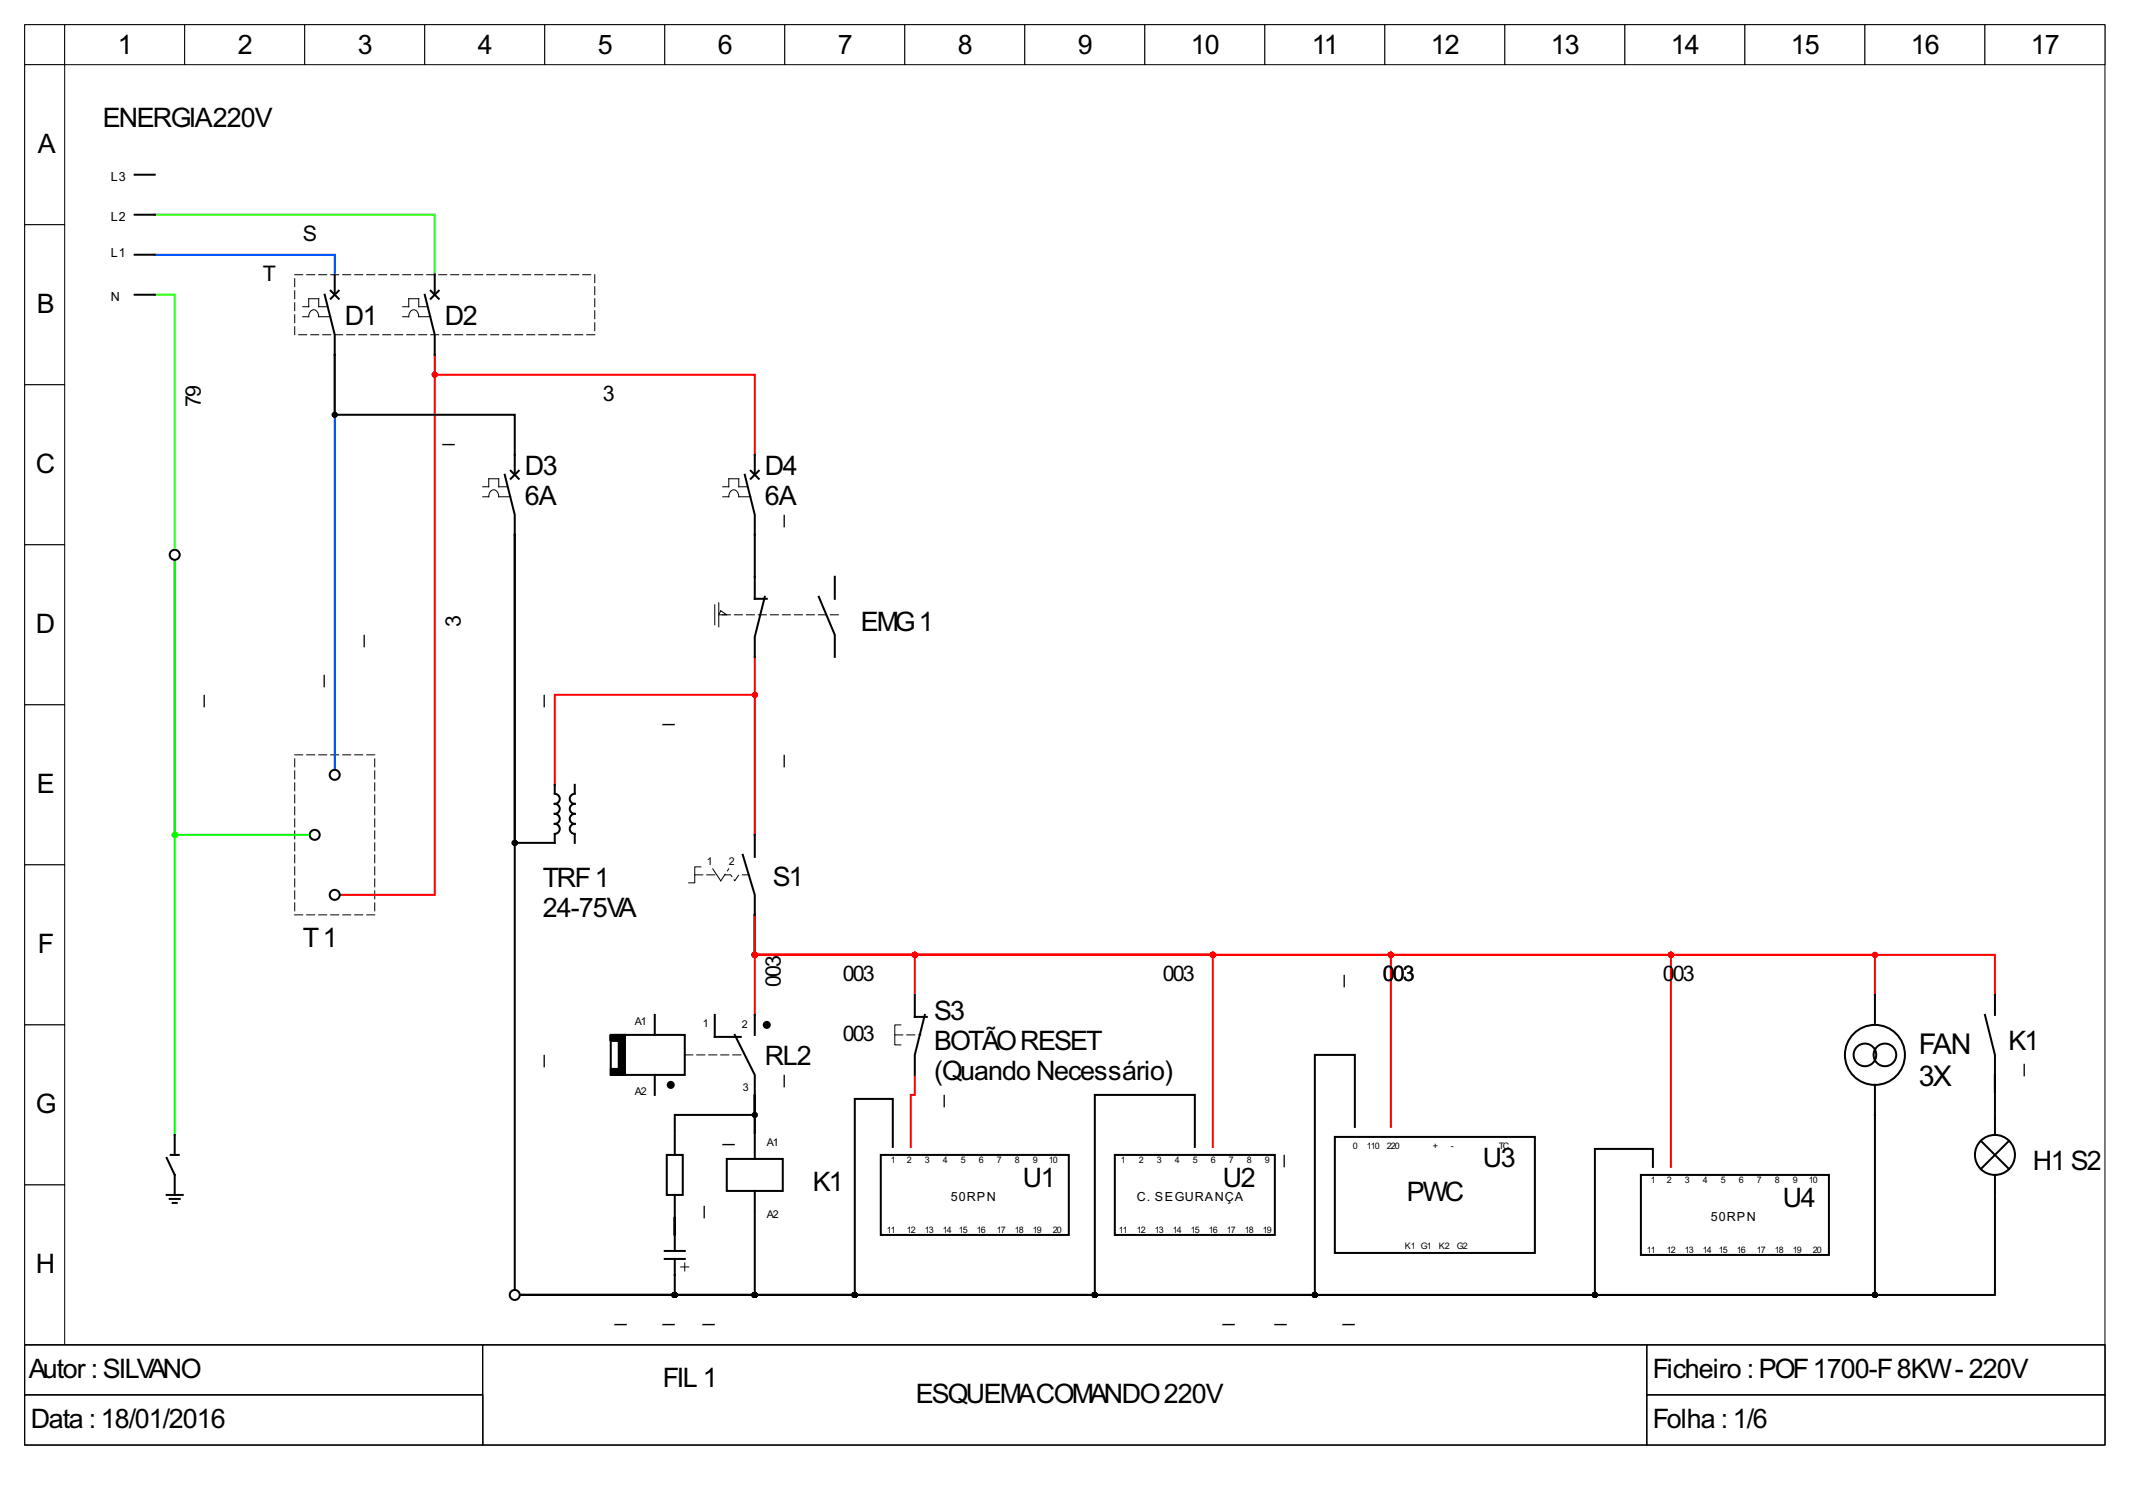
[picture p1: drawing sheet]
<svg xmlns="http://www.w3.org/2000/svg" width="297mm" height="210mm" viewBox="0 0 297 210" stroke-linecap="round" stroke-linejoin="round" font-family="sans-serif">
<path d="M3.4 3.4h290v184.1h-290z" fill="none" stroke="#000" stroke-width=".14"/>
<g fill="#fff" stroke="#000" stroke-width=".14">
<path d="M3.4 3.4h5.6v5.6h-5.6z"/>
<path d="M9 3.4h16.7v5.6h-16.7z"/>
<path d="M25.7 3.4h16.8v5.6h-16.8z"/>
<path d="M42.5 3.4h16.7v5.6h-16.7z"/>
<path d="M59.2 3.4h16.7v5.6h-16.7z"/>
<path d="M75.9 3.4h16.8v5.6h-16.8z"/>
<path d="M92.7 3.4h16.7v5.6h-16.7z"/>
<path d="M109.4 3.4h16.7v5.6h-16.7z"/>
<path d="M126.1 3.4h16.7v5.6h-16.7z"/>
<path d="M142.8 3.4h16.8v5.6h-16.8z"/>
<path d="M159.6 3.4h16.7v5.6h-16.7z"/>
<path d="M176.3 3.4h16.7v5.6h-16.7z"/>
<path d="M193 3.4h16.8v5.6h-16.8z"/>
<path d="M209.8 3.4h16.7v5.6h-16.7z"/>
<path d="M226.5 3.4h16.7v5.6h-16.7z"/>
<path d="M243.2 3.4h16.8v5.6h-16.8z"/>
<path d="M260 3.4h16.7v5.6h-16.7z"/>
<path d="M276.7 3.4h16.7v5.6h-16.7z"/>
<path d="M3.4 9h5.6v22.3h-5.6z"/>
<path d="M3.4 31.3h5.6v22.3h-5.6z"/>
<path d="M3.4 53.6h5.6v22.3h-5.6z"/>
<path d="M3.4 75.9h5.6v22.3h-5.6z"/>
<path d="M3.4 98.2h5.6v22.3h-5.6z"/>
<path d="M3.4 120.5h5.6v22.3h-5.6z"/>
<path d="M3.4 142.8h5.6v22.4h-5.6z"/>
<path d="M3.4 165.2h5.6v22.3h-5.6z"/>
<path d="M3.4 187.5h290v13.9h-290z"/>
<path d="M3.4 187.5h63.9v6.9h-63.9z"/>
</g>
<path d="M3.4 187.5h63.9v6.9h-63.9z" fill="none" stroke="#000" stroke-width=".14"/>
<path d="M67.3 187.5h162.3v13.9h-162.3z" fill="#fff" stroke="#000" stroke-width=".14"/>
<path d="M67.3 187.5h162.3v13.9h-162.3z" fill="none" stroke="#000" stroke-width=".14"/>
<path d="M229.6 187.5h63.8v6.9h-63.8z" fill="#fff" stroke="#000" stroke-width=".14"/>
<path d="M229.6 187.5h63.8v6.9h-63.8z" fill="none" stroke="#000" stroke-width=".14"/>
<path d="M3.4 194.4h63.9v7h-63.9z" fill="#fff" stroke="#000" stroke-width=".14"/>
<path d="M3.4 194.4h63.9v7h-63.9z" fill="none" stroke="#000" stroke-width=".14"/>
<path d="M229.6 194.4h63.8v7h-63.8z" fill="#fff" stroke="#000" stroke-width=".14"/>
<g fill="none" stroke="#000" stroke-width=".14">
<path d="M42.2 44.1h.8a.78 .78 0 0 1 1-.9l.4 .6v.3h1.7M42.2 42.8h.8v-1.2h1.4v1.2h1.1M56.1 44.1h.9a.78 .78 0 0 1 .9-.9l.4 .6 .1 .3h1.6M56.1 42.8h.9v-1.2h1.4v1.2h1.1M67.3 69.2h.8a.78 .78 0 0 1 1-.9l.4 .6v.3h1.7M67.3 67.8h.8v-1.1h1.4v1.1h1.1M100.7 69.2h.9a.78 .78 0 0 1 1-.9l.3 .6 .1 .3h1.6M100.7 67.8h.9v-1.1h1.4v1.1h1.1M99.6 84.3v2.8M100.2 85.7l.3-.6 .8 .6M100.2 84v3.4M100.3 85.7h.9"/>
<path d="M97.7 120.8h-.9v2.3h-.8M99.4 121.1l1.1 1.7M125.6 142.8h-.9v2.8h.9M94.9 176.6h1.1M95.4 176v1.1M229.6 194.4h63.8v7h-63.8z"/>
</g>
<path d="M41.1 38.3h41.8v8.4h-41.8zM100.7 85.7h16.5M41.1 105.2h11.1v22.3h-11.1zM96.8 121.9h2.8M100.5 122.8l1.1-1.7M101 121.9h.9l.5 .9 .6-.9h1.4M95.4 147h8.4M124.7 144.2h3.6" fill="none" stroke="#000" stroke-width=".14" stroke-dasharray="1.1 .6"/>
<path d="M105.2 63.4v-11.2h-44.6v-2.8v75.3h-13.1M105.2 91.5v24.9v-19.6h-27.9v12.6M105.2 127.5v14M105.2 127.5v5.6h22.3v5.3M105.2 127.5v5.6h88.7v24M105.2 127.5v5.6h63.9v26.8M105.2 127.5v5.6h156.1v5.6M105.2 127.5v5.6h127.7v29.5M105.2 127.5v5.6h172.9v5.6M127.5 150.1v2.5h-.5v7.3" fill="none" stroke="#f00" stroke-width=".28"/>
<g fill="none" stroke="#000" stroke-width=".28">
<path d="M18.8 35.5h2.8M18.8 29.9h2.8M18.8 24.4h2.8M46.7 38.3v2.8M60.6 38.3v2.8M18.8 41.1h2.8M45.3 41.1l1.4 5.6v11.1h25v8.4M46.1 40.5l1.1 1.1M47.2 40.5l-1.1 1.1M59.2 41.1l1.4 5.6v2.7M60 40.5l1.2 1.1M61.2 40.5l-1.2 1.1"/>
<path d="M70.4 66.2l1.3 5.5v2.8M71.2 65.6l1.1 1.1M71.7 74.5v43h5.6v-1.1M71.7 74.5v105.2M72.3 65.6l-1.1 1.1M103.8 66.2l1.4 5.5v11.8h1.7M104.6 65.6l1.2 1.1M105.2 63.4v2.8M105.8 65.6l-1.2 1.1M106.6 83.2l-1.4 5.6v2.7M114.1 83.2l2.3 5.3v3M116.4 80.4v3.1"/>
<path d="M77.3 110.6a.7 .7 0 0 1 .7 .7 .7 .7 0 0 1-.7 .7 .7 .7 0 0 1 .7 .7 .7 .7 0 0 1-.7 .7 .7 .7 0 0 1 .7 .7 .7 .7 0 0 1-.7 .7 .7 .7 0 0 1 .7 .7 .7 .7 0 0 1-.7 .7M77.3 109.4v1.1M80.1 110.6a.7 .7 0 0 0-.7 .7 .7 .7 0 0 0 .7 .7 .7 .7 0 0 0-.7 .7 .7 .7 0 0 0 .7 .7 .7 .7 0 0 0-.7 .7 .7 .7 0 0 0 .7 .7 .7 .7 0 0 0-.7 .7 .7 .7 0 0 0 .7 .7M80.1 109.4v1.1M80.1 116.4v1.1M103.5 119.1l1.7 5.6v2.8M105.2 116.4v3M127.5 138.7v3h1.7M261.3 138.7v3.9M278.1 138.7v2.8M24.4 158.2v2.8M85.1 144.2h2v5.6h-2z"/>
<path d="M87.1 144.2h8.3v5.6h-8.3zM91.3 141.5v2.7M91.3 149.8v2.8M94.1 158.2v2.8M99.6 141.5v3h3.7M102.4 144.2l2.8 5.6v8.1v-2.5h-11.1v2.5M105.2 141.5v2.7M105.2 158.2v3.3M124.4 159.9v-6.7h-5.3v27.3h-46.5M128.9 141.5l-1.4 5.5v2.8M166.5 159.9v-7.3h-13.9v27.9h-80M186.1 158.5h27.8v16.1h-27.8z"/>
<path d="M188.9 157.1v-10.1h-5.6v33.5h-110.7M261.3 151.2v29.3h-188.7M276.1 159l3.9 3.9M276.7 141.5l1.4 5.5v8.1M278.1 155.4v2.8M280 159l-3.9 3.9M23.2 166.5h2.3M23.2 161.4l1.2 2.4v2.7M23.7 167.1h1.3M23.8 161h1.1M24.1 167.7h.5M92.7 174.4h2.7"/>
<path d="M92.7 175.5h2.7M92.9 161h2.3v5.5h-2.3zM94.1 169.6v4.8M94.1 175.5v5h-21.5M94.1 166.5v2.8M101.3 161.5h7.8v4.5h-7.8zM105.2 169.6v10.9h-32.6M105.2 166v3.3M122.8 161h26.2v11.1h-26.2zM155.4 161h22.3v11.1h-22.3zM228.7 163.8h26.2v11.1h-26.2zM230.4 162.6v-2.5h-8.1v20.4h-149.7"/>
<path d="M278.1 166.8v13.7h-205.5M278.1 163.8v2.7"/>
<circle cx="24.4" cy="77.3" r=".7"/>
<circle cx="43.9" cy="116.4" r=".7"/>
<circle cx="46.7" cy="108" r=".7"/>
<circle cx="46.7" cy="124.7" r=".7"/>
<circle cx="260" cy="147" r="1.58"/>
<circle cx="261.3" cy="147" r="4.2"/>
<circle cx="262.7" cy="147" r="1.58"/>
<circle cx="278.1" cy="161" r="2.79"/>
<circle cx="71.7" cy="180.5" r=".7"/>
</g>
<g fill="#000" stroke="#000" stroke-width=".28">
<path d="M85.1 144.2h2v5.6h-2v-.8h1.1v-3.9h-1.1z" fill-rule="evenodd"/>
<circle cx="46.7" cy="57.8" r=".28"/>
<circle cx="71.7" cy="117.5" r=".28"/>
<circle cx="93.5" cy="151.2" r=".42"/>
<circle cx="105.2" cy="155.4" r=".28"/>
<circle cx="106.9" cy="142.8" r=".42"/>
<circle cx="94.1" cy="180.5" r=".28"/>
<circle cx="105.2" cy="180.5" r=".28"/>
<circle cx="119.1" cy="180.5" r=".28"/>
<circle cx="152.6" cy="180.5" r=".28"/>
<circle cx="183.3" cy="180.5" r=".28"/>
<circle cx="222.3" cy="180.5" r=".28"/>
<circle cx="261.3" cy="180.5" r=".28"/>
</g>
<g fill="#f00" stroke="#f00" stroke-width=".28">
<circle cx="105.2" cy="133.1" r=".28"/>
<circle cx="127.5" cy="133.1" r=".28"/>
<circle cx="193.9" cy="133.1" r=".28"/>
<circle cx="169.1" cy="133.1" r=".28"/>
<circle cx="60.6" cy="52.2" r=".28"/>
<circle cx="105.2" cy="96.8" r=".28"/>
<circle cx="261.3" cy="133.1" r=".28"/>
<circle cx="232.9" cy="133.1" r=".28"/>
</g>
<path d="M21.6 35.5h25.1v2.8M46.7 49.4v57.8" fill="none" stroke="#05f" stroke-width=".28"/>
<path d="M43 116.4h-18.6v-38.2v80" fill="none" stroke="#0f0" stroke-width=".28"/>
<circle cx="24.4" cy="116.4" r=".28" fill="#0f0" stroke="#0f0" stroke-width=".28"/>
<path d="M21.6 29.9h39v8.4" fill="none" stroke="#5a0" stroke-width=".28"/>
<path d="M21.6 41.1h2.8v35.4" fill="none" stroke="#5f0" stroke-width=".28"/>
<g font-size="4.5">
<text x="267.5" y="146.9">FAN</text>
<text x="267.5" y="151.4">3X</text>
</g>
<g font-size="4.2">
<text x="16.4" y="7.6">1</text>
<text x="33.1" y="7.6">2</text>
<text x="49.9" y="7.6">3</text>
<text x="66.6" y="7.6">4</text>
<text x="83.3" y="7.6">5</text>
<text x="100" y="7.6">6</text>
<text x="116.8" y="7.6">7</text>
<text x="133.5" y="7.6">8</text>
<text x="150.2" y="7.6">9</text>
<text x="166" y="7.6">10</text>
<text x="182.9" y="7.6">11</text>
<text x="199.4" y="7.6">12</text>
<text x="216.2" y="7.6">13</text>
<text x="232.9" y="7.6">14</text>
<text x="249.6" y="7.6">15</text>
<text x="266.4" y="7.6">16</text>
<text x="283.1" y="7.6">17</text>
<text x="14.3" y="17.7">ENERGIA220V</text>
<text x="5.3" y="21.4">A</text>
<text x="5.1" y="43.7">B</text>
<text x="48.1" y="45.3">D1</text>
<text x="62" y="45.3">D2</text>
<text x="5" y="66">C</text>
<text x="73.1" y="66.2">D3</text>
<text x="73.1" y="70.4">6A</text>
<text x="106.6" y="66.2">D4</text>
<text x="106.6" y="70.4">6A</text>
<text x="5" y="88.3">D</text>
<text x="120" y="87.9">EMG1</text>
<text x="5.1" y="110.6">E</text>
<text x="75.7" y="123.6">TRF1</text>
<text x="107.7" y="123.5">S1</text>
<text x="42.2" y="132">T1</text>
<text x="75.7" y="127.8">24-75VA</text>
<text x="5.3" y="132.9">F</text>
<text x="130.2" y="142.2">S3</text>
<text x="106.6" y="148.4">RL2</text>
<text x="130.2" y="146.3">BOTÃORESET</text>
<text x="280" y="146.3">K1</text>
<text x="5" y="155.2">G</text>
<text x="130.2" y="150.5">(Quando Necessário)</text>
<text x="113.3" y="165.9">K1</text>
<text x="142.6" y="165.4">U1</text>
<text x="170.5" y="165.4">U2</text>
<text x="196.1" y="167.4">PWC</text>
<text x="206.7" y="162.6">U3</text>
<text x="283.4" y="163.1">H1 S2</text>
<text x="248.5" y="168.2">U4</text>
<text x="5" y="177.5">H</text>
<text x="4" y="192.1">Autor:SILVANO</text>
<text x="92.4" y="193.3">FIL 1</text>
<text x="127.7" y="195.6">ESQUEMACOMANDO220V</text>
<text x="230.4" y="192.1">Ficheiro :POF1700-F8KW- 220V</text>
<text x="4.3" y="199.1">Data :18/01/2016</text>
<text x="230.4" y="199.1">Folha :1/6</text>
</g>
<g font-size="3.3">
<text x="42.2" y="33.6">S</text>
<text x="36.6" y="39.1">T</text>
<text x="28" y="56.7" transform="rotate(-90 28 56.7)">79</text>
<text x="84" y="55.9">3</text>
<text x="61.7" y="61.4">_</text>
<text x="108.8" y="73.4" transform="rotate(-90 108.8 73.4)">_</text>
<text x="64.2" y="87.4" transform="rotate(-90 64.2 87.4)">3</text>
<text x="44.7" y="95.7" transform="rotate(-90 44.7 95.7)">_</text>
<text x="50.3" y="90.2" transform="rotate(-90 50.3 90.2)">_</text>
<text x="28" y="98.5" transform="rotate(-90 28 98.5)">_</text>
<text x="75.4" y="98.5" transform="rotate(-90 75.4 98.5)">_</text>
<text x="92.4" y="100.5">_</text>
<text x="108.8" y="106.9" transform="rotate(-90 108.8 106.9)">_</text>
<text x="108.8" y="137.6" transform="rotate(-90 108.8 137.6)">003</text>
<text x="117.5" y="136.7">003</text>
<text x="162.1" y="136.7">003</text>
<text x="186.9" y="137.6" transform="rotate(-90 186.9 137.6)">_</text>
<text x="192.8" y="136.7">0</text>
<text x="194.2" y="136.7">03</text>
<text x="231.8" y="136.7">0</text>
<text x="233.2" y="136.7">03</text>
<text x="75.4" y="148.7" transform="rotate(-90 75.4 148.7)">_</text>
<text x="117.5" y="145.1">003</text>
<text x="281.7" y="150" transform="rotate(-90 281.7 150)">_</text>
<text x="108.8" y="151.5" transform="rotate(-90 108.8 151.5)">_</text>
<text x="131.1" y="154.3" transform="rotate(-90 131.1 154.3)">_</text>
<text x="100.7" y="159">_</text>
<text x="178.5" y="162.6" transform="rotate(-90 178.5 162.6)">_</text>
<text x="97.7" y="169.8" transform="rotate(-90 97.7 169.8)">_</text>
<text x="85.7" y="184.1">_</text>
<text x="92.4" y="184.1">_</text>
<text x="98" y="184.1">_</text>
<text x="170.5" y="184.1">_</text>
<text x="177.7" y="184.1">_</text>
<text x="187.2" y="184.1">_</text>
</g>
<g font-size="2">
<text x="15.4" y="25.2">L3</text>
<text x="15.4" y="30.8">L2</text>
<text x="15.4" y="35.8">L1</text>
<text x="15.4" y="41.9">N</text>
<text x="132.5" y="167.4">50RPN</text>
<text x="158.5" y="167.4">C. SEGURANÇA</text>
<text x="238.5" y="170.2">50RPN</text>
</g>
<g font-size="1.7">
<text x="98.5" y="120.5">1</text>
<text x="101.6" y="120.5">2</text>
<text x="88.5" y="142.8">A1</text>
<text x="98" y="143.1">1</text>
<text x="103.4" y="143.3">2</text>
<text x="88.5" y="152.6">A2</text>
<text x="103.5" y="152">3</text>
<text x="106.9" y="159.7">A1</text>
<text x="106.9" y="169.7">A2</text>
</g>
<g font-size="1.4">
<text x="188.6" y="160.1">0</text>
<text x="190.5" y="160.1">110</text>
<text x="193.3" y="160.1">220</text>
<text x="199.7" y="160.1">+</text>
<text x="202.2" y="160.1">-</text>
<text x="208.9" y="160.1">TC</text>
<text x="124.2" y="162.1">1</text>
<text x="126.4" y="162.1">2</text>
<text x="128.9" y="162.1">3</text>
<text x="131.4" y="162.1">4</text>
<text x="133.9" y="162.1">5</text>
<text x="136.4" y="162.1">6</text>
<text x="138.9" y="162.1">7</text>
<text x="141.5" y="162.1">8</text>
<text x="144" y="162.1">9</text>
<text x="146.2" y="162.1">10</text>
<text x="156.2" y="162.1">1</text>
<text x="158.7" y="162.1">2</text>
<text x="161.2" y="162.1">3</text>
<text x="163.8" y="162.1">4</text>
<text x="166.3" y="162.1">5</text>
<text x="168.8" y="162.1">6</text>
<text x="171.3" y="162.1">7</text>
<text x="173.8" y="162.1">8</text>
<text x="176.3" y="162.1">9</text>
<text x="230.1" y="164.9">1</text>
<text x="232.3" y="164.9">2</text>
<text x="234.9" y="164.9">3</text>
<text x="237.4" y="164.9">4</text>
<text x="239.9" y="164.9">5</text>
<text x="242.4" y="164.9">6</text>
<text x="244.9" y="164.9">7</text>
<text x="247.4" y="164.9">8</text>
<text x="249.9" y="164.9">9</text>
<text x="252.1" y="164.9">10</text>
<text x="123.6" y="171.8">11</text>
<text x="126.4" y="171.8">12</text>
<text x="128.9" y="171.8">13</text>
<text x="131.4" y="171.8">14</text>
<text x="133.6" y="171.8">15</text>
<text x="136.2" y="171.8">16</text>
<text x="138.9" y="171.8">17</text>
<text x="141.5" y="171.8">18</text>
<text x="144" y="171.8">19</text>
<text x="146.8" y="171.8">20</text>
<text x="156" y="171.8">11</text>
<text x="158.5" y="171.8">12</text>
<text x="161" y="171.8">13</text>
<text x="163.5" y="171.8">14</text>
<text x="166" y="171.8">15</text>
<text x="168.5" y="171.8">16</text>
<text x="171" y="171.8">17</text>
<text x="173.5" y="171.8">18</text>
<text x="176" y="171.8">19</text>
<text x="195.8" y="174.1">K1 G1</text>
<text x="200.6" y="174.1">K2</text>
<text x="203.1" y="174.1">G2</text>
<text x="229.6" y="174.6">11</text>
<text x="232.3" y="174.6">12</text>
<text x="234.9" y="174.6">13</text>
<text x="237.4" y="174.6">14</text>
<text x="239.6" y="174.6">15</text>
<text x="242.1" y="174.6">16</text>
<text x="244.9" y="174.6">17</text>
<text x="247.4" y="174.6">18</text>
<text x="249.9" y="174.6">19</text>
<text x="252.7" y="174.6">20</text>
</g>
</svg>
